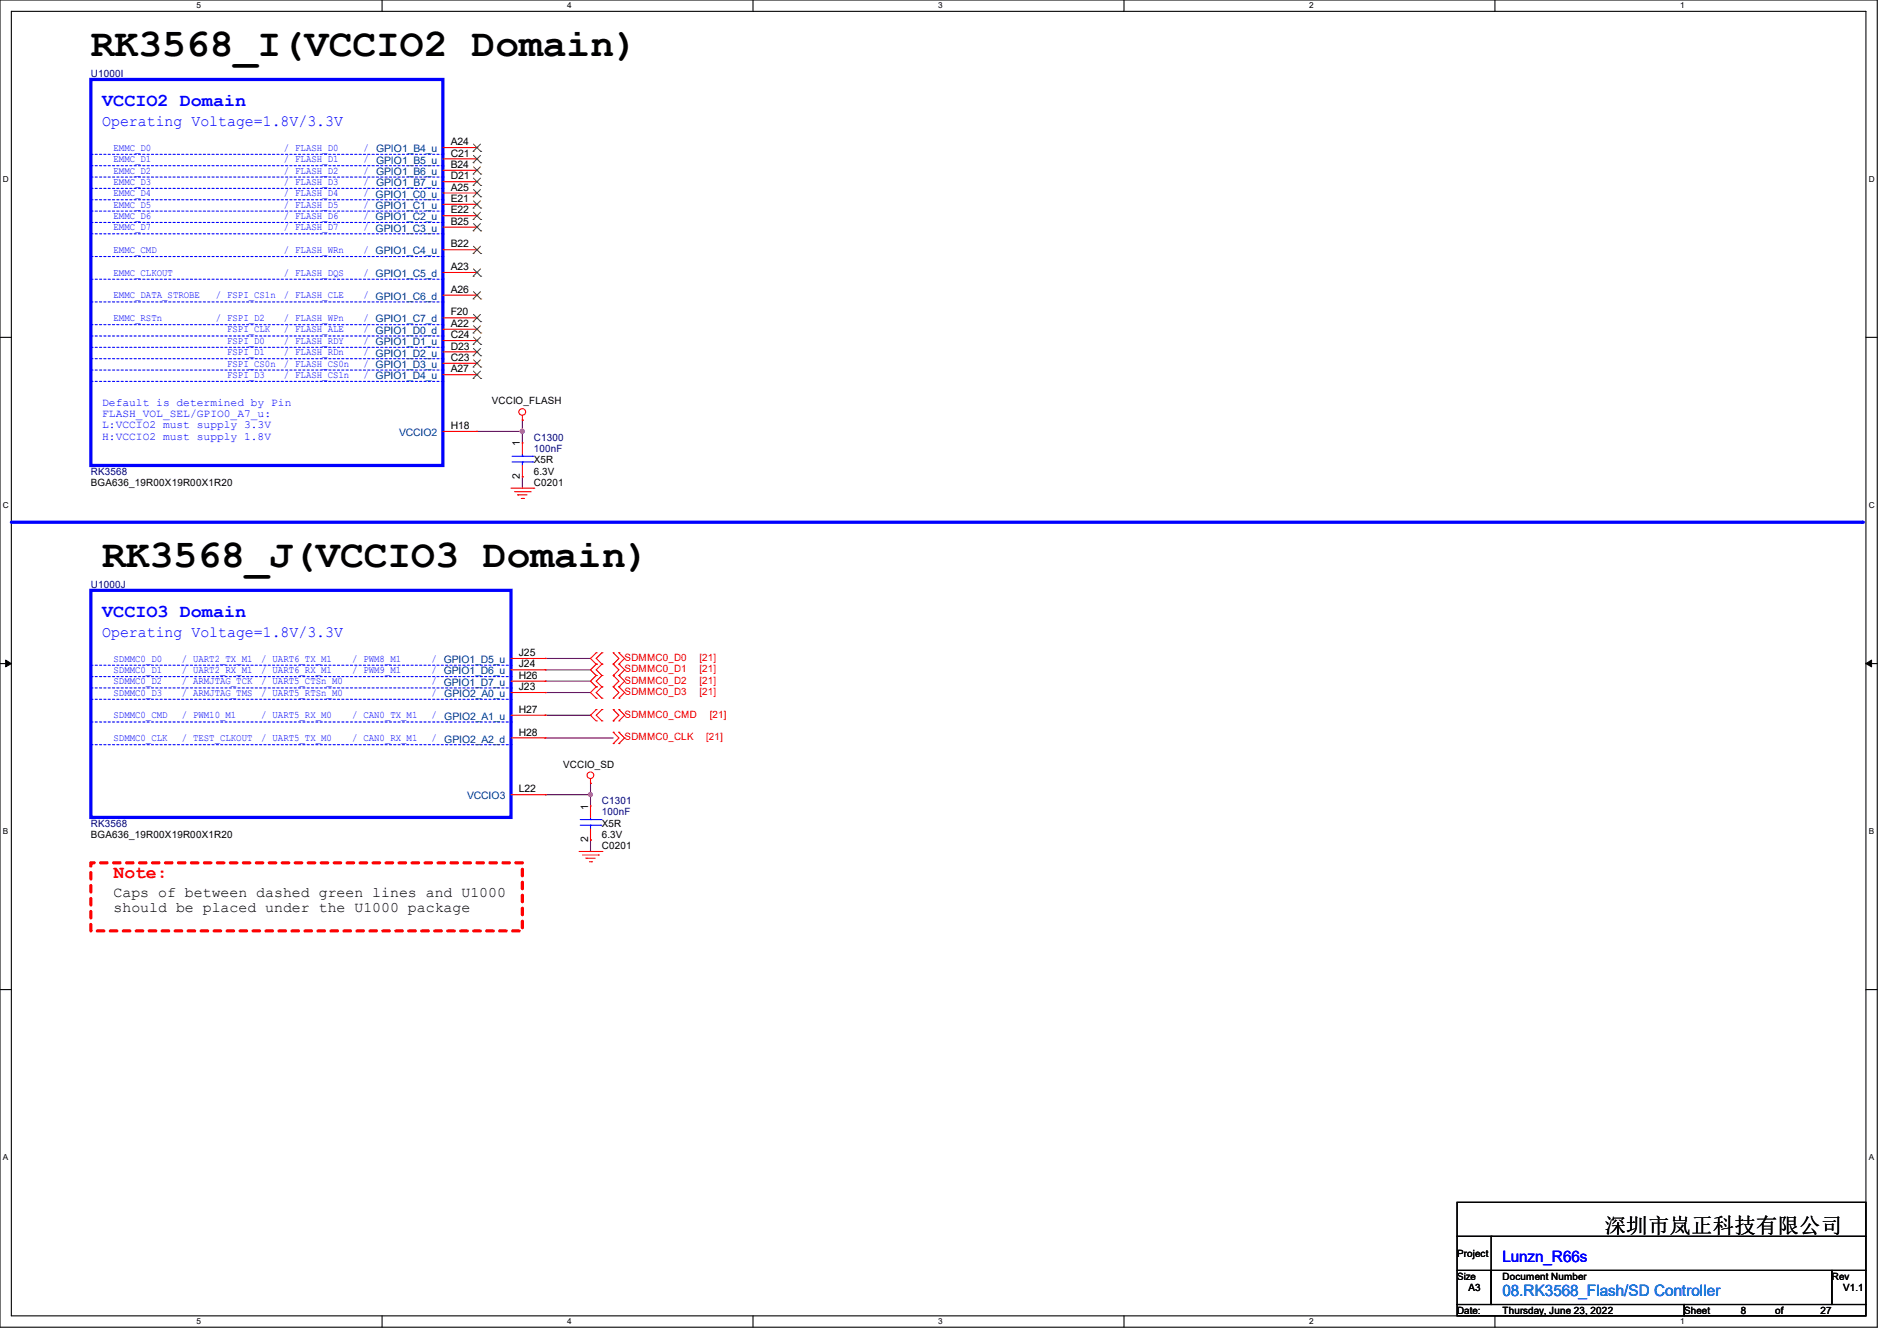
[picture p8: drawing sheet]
<svg xmlns="http://www.w3.org/2000/svg" width="297mm" height="210mm" viewBox="0 0 297 210" stroke-linecap="round" stroke-linejoin="round" font-family="sans-serif">
<path d="M0 0h293.9v207.9h-293.9zM1.8 1.8h290.3v204.3h-290.3z" fill="none" stroke="#000" stroke-width=".17"/>
<g fill="#fff">
<path d="M30.8 .2h.7v1.4h-.7z"/>
<path d="M30.8 206.2h.7v1.4h-.7z"/>
</g>
<path d="M59.8 0v1.8M59.8 206.1v1.8" fill="none" stroke="#000" stroke-width=".17"/>
<g fill="#fff">
<path d="M88.8 .2h.7v1.4h-.7z"/>
<path d="M88.8 206.2h.7v1.4h-.7z"/>
</g>
<path d="M117.9 0v1.8M117.9 206.1v1.8" fill="none" stroke="#000" stroke-width=".17"/>
<g fill="#fff">
<path d="M146.9 .2h.7v1.4h-.7z"/>
<path d="M146.9 206.2h.7v1.4h-.7z"/>
</g>
<path d="M176 0v1.8M176 206.1v1.8" fill="none" stroke="#000" stroke-width=".17"/>
<g fill="#fff">
<path d="M205 .2h.7v1.4h-.7z"/>
<path d="M205 206.2h.7v1.4h-.7z"/>
</g>
<path d="M234.1 0v1.8M234.1 206.1v1.8" fill="none" stroke="#000" stroke-width=".17"/>
<g fill="#fff">
<path d="M263.1 .2h.6v1.4h-.6z"/>
<path d="M263.1 206.2h.6v1.4h-.6z"/>
<path d="M.5 27.3h.9v1.4h-.9z"/>
<path d="M292.6 27.3h.9v1.4h-.9z"/>
<path d="M.5 78.4h.9v1.4h-.9z"/>
<path d="M292.6 78.4h.9v1.4h-.9z"/>
</g>
<path d="M0 52.8h1.8M292.1 52.8h1.8" fill="none" stroke="#000" stroke-width=".17"/>
<g fill="#fff">
<path d="M.5 129.5h.8v1.4h-.8z"/>
<path d="M292.6 129.5h.8v1.4h-.8z"/>
</g>
<path d="M0 103.9h1.8M292.1 103.9h1.8" fill="none" stroke="#000" stroke-width=".17"/>
<path d="M.9 103.4l.9 .5-.9 .5zM292.1 103.9l.9-.5v1z" fill="#000" stroke="#000" stroke-width=".16"/>
<g fill="#fff">
<path d="M.5 180.5h.8v1.4h-.8z"/>
<path d="M292.6 180.5h.8v1.4h-.8z"/>
</g>
<path d="M0 155h1.8M292.1 155h1.8" fill="none" stroke="#000" stroke-width=".17"/>
<path d="M1.8 81.8h289.8" fill="none" stroke="#00f" stroke-width=".51"/>
<circle cx="291.6" cy="81.8" r=".25" fill="#00f"/>
<path d="M14.2 135.1h67.6v10.7h-67.6z" fill="none" stroke="#f00" stroke-width=".51" stroke-dasharray="1 1"/>
<g fill="none" stroke="#800040" stroke-width=".17">
<path d="M74.7 67.6h.1M74.7 67.6h7.1M81.8 65.8h.1M81.8 67.6h.1M81.8 74.7h.1M81.8 65.8v3.5M81.8 74.7v1.8M85.3 103.1h.1M85.3 104.9h.1M85.3 112h.1M85.3 115.6h.1M85.3 106.7h.1"/>
<path d="M85.3 108.5h.1M85.3 103.1h7.2M85.3 104.9h7.2M85.3 112h7.2M85.3 115.6h10.7M85.3 106.7h7.2M85.3 108.5h7.2M85.3 124.5h.1M85.3 124.5h7.2M92.5 124.5h.1M92.5 131.6h.1M92.5 122.7h.1"/>
<path d="M92.5 122.7v3.5M92.5 131.6v1.7"/>
</g>
<g fill="#f0f" stroke="#f0f" stroke-width=".17">
<circle cx="81.8" cy="67.5" r=".32"/>
<circle cx="92.4" cy="124.4" r=".32"/>
</g>
<g fill="none" stroke="#f00" stroke-width=".17">
<path d="M69.3 23.1h5.4M69.3 24.9h5.4M69.3 26.7h5.4M69.3 28.4h5.4M69.3 30.2h5.4M69.3 32h5.4M69.3 33.8h5.4M69.3 35.6h5.4M69.3 39.1h5.4M74.7 23.1h.1M74.7 24.9h.1M74.7 26.7h.1"/>
<path d="M74.7 28.4h.1M74.7 30.2h.1M74.7 32h.1M74.7 33.8h.1M74.7 35.6h.1M74.7 39.1h.1M69.3 42.7h5.4M69.3 46.2h5.4M69.3 49.8h5.4M69.3 51.6h5.4M69.3 53.3h5.4M69.3 55.1h5.4"/>
<path d="M69.3 56.9h5.4M69.3 58.7h5.4M74.7 42.7h.1M74.7 46.2h.1M74.7 49.8h.1M74.7 51.6h.1M74.7 53.3h.1M74.7 55.1h.1M74.7 56.9h.1M74.7 58.7h.1M69.3 67.6h5.4M74.7 67.6h.1"/>
<path d="M80 76.5h3.6M80.6 77h2.4M81.1 77.5h.1M81.1 77.5h1.4M81.6 78.1h.4M81.8 65.8h.1M81.8 69.3h.1M81.8 74.7h.1M81.8 65.1v.7M81.8 69.3v1.8M81.8 72.9v1.8M82 78.1h.1"/>
<path d="M83 77h.1M83.6 76.5h.1M80 103.1h5.3M80 104.9h5.3M80 106.7h5.3M80 108.5h5.3M80 112h5.3M80 115.6h5.3M85.3 103.1h.1M85.3 104.9h.1M85.3 106.7h.1M85.3 108.5h.1"/>
<path d="M85.3 112h.1M85.3 115.6h.1M93.3 102.2h.1M93.3 104h.1M93.3 105.8h.1M93.3 111.1h.1M93.3 112.9h.1M93.3 107.6h.1M93.3 109.3h.1M93.3 102.2l-.8 .9 .8 .9M93.3 104l-.8 .9 .8 .9M93.3 111.1l-.8 .9 .8 .9"/>
<path d="M93.3 105.8l-.8 .9 .8 .9M93.3 107.6l-.8 .9 .8 .8M94.2 104h.1M94.2 102.2h.1M94.2 105.8h.1M94.2 112.9h.1M94.2 111.1h.1M94.2 107.6h.1M94.2 109.3h.1M94.2 102.2l-.9 .9 .9 .9M94.2 105.8l-.9 .9 .9 .9M94.2 104l-.9 .9 .9 .9"/>
<path d="M94.2 107.6l-.9 .9 .9 .8M94.2 111.1l-.9 .9 .9 .9M96 104h.1M96 102.2h.1M96 105.8h.1M96 112.9h.1M96 111.1h.1M96 116.5h.1M96 114.7h.1M96 107.6h.1M96 109.3h.1M96 105.8l.9 .9-.9 .9"/>
<path d="M96 102.2l.9 .9-.9 .9M96 107.6l.9 .9-.9 .8M96 104l.9 .9-.9 .9M96 111.1l.9 .9-.9 .9M96 114.7l.9 .9-.9 .9M96.9 104h.1M96.9 102.2h.1M96.9 105.8h.1M96.9 112.9h.1M96.9 111.1h.1M96.9 116.5h.1M96.9 114.7h.1"/>
<path d="M96.9 107.6h.1M96.9 109.3h.1M96.9 107.6l.9 .9-.9 .8M96.9 102.2l.9 .9-.9 .9M96.9 104l.9 .9-.9 .9M96.9 105.8l.9 .9-.9 .9M96.9 111.1l.9 .9-.9 .9M96.9 114.7l.9 .9-.9 .9M80 124.5h5.3M85.3 124.5h.1M90.7 133.3h3.5M91.2 133.9h2.5"/>
<path d="M91.7 134.4h.1M91.7 134.4h1.5M92.3 135h.3M92.5 122.7h.1M92.5 126.2h.1M92.5 131.6h.1M92.5 122v.7M92.5 126.2v1.8M92.5 129.8v1.8M92.6 135h.1M93.7 133.9h.1M94.2 133.3h.1"/>
<circle cx="81.8" cy="64.5" r=".52"/>
<circle cx="92.4" cy="121.4" r=".52"/>
</g>
<path d="M228.1 188.3h64v5.3h-64zM228.1 193.6h64v5.4h-64zM228.1 199h5.4v5.3h-5.4zM233.5 199h53.3v5.3h-53.3zM233.5 193.6h.1M233.5 193.6v5.4M286.8 199h5.3v5.3h-5.3zM228.1 204.3h35.6v1.8h-35.6zM263.7 204.3h28.4v1.8h-28.4z" fill="none" stroke="#000" stroke-width=".17"/>
<g fill="none" stroke="#00f" stroke-width=".17" stroke-dasharray=".3 .3">
<path d="M14.2 29.5h55.1M14.2 33.1h55.1M14.2 26h55.1M14.2 36.6h55.1M14.2 24.2h55.1M14.2 31.3h55.1M14.2 34.8h55.1M14.2 27.7h55.1M69.3 29.5h.1M69.3 33.1h.1M69.3 26h.1M69.3 36.6h.1"/>
<path d="M69.3 24.2h.1M69.3 31.3h.1M69.3 34.8h.1M69.3 27.7h.1M14.2 52.6h55.1M14.2 56.2h55.1M14.2 54.4h55.1M14.2 58h55.1M14.2 43.7h55.1M14.2 59.7h55.1M14.2 50.8h55.1M14.2 40.2h55.1"/>
<path d="M14.2 47.3h55.1M69.3 52.6h.1M69.3 56.2h.1M69.3 54.4h.1M69.3 58h.1M69.3 43.7h.1M69.3 59.7h.1M69.3 50.8h.1M69.3 40.2h.1M69.3 47.3h.1M14.2 106h65.8M14.2 116.6h65.8"/>
<path d="M14.2 109.5h65.8M14.2 107.7h65.8M14.2 104.2h65.8M14.2 113.1h65.8M80 106h.1M80 116.6h.1M80 109.5h.1M80 107.7h.1M80 104.2h.1M80 113.1h.1"/>
</g>
<path d="M14.2 12.4h55.1v60.5h-55.1zM14.2 92.5h65.8v35.5h-65.8z" fill="none" stroke="#00f" stroke-width=".51"/>
<g fill="none" stroke="#00f" stroke-width=".17">
<path d="M80.2 72.3h3.2M80.2 71.5h3.2M81.8 71.5h.1M81.8 72.3h.1M81.8 71.1v.4M81.8 72.3v.6M83.4 72.3h.1M83.4 71.5h.1M90.8 129.2h3.3M90.8 128.4h3.3M92.5 128.4h.1M92.5 129.2h.1"/>
<path d="M92.5 128v.4M92.5 129.2v.6M94.1 129.2h.1M94.1 128.4h.1"/>
</g>
<g fill="none" stroke="#804000" stroke-width=".16">
<path d="M74.1 23.7h.1M74.1 25.5h.1M74.1 27.3h.1M74.1 29h.1M74.1 30.8h.1M74.1 32.6h.1M74.1 34.4h.1M74.1 36.2h.1M74.1 39.7h.1M74.1 22.6l1.2 1.1M74.1 24.3l1.2 1.2M74.1 26.1l1.2 1.2"/>
<path d="M74.1 27.9l1.2 1.1M74.1 29.7l1.2 1.1M74.1 31.5l1.2 1.1M74.1 33.2l1.2 1.2M74.1 35l1.2 1.2M74.1 38.6l1.2 1.1M75.2 22.6l-1.1 1.1M75.2 24.3l-1.1 1.2M75.2 26.1l-1.1 1.2M75.2 27.9l-1.1 1.1M75.2 29.7l-1.1 1.1M75.2 31.5l-1.1 1.1"/>
<path d="M75.2 33.2l-1.1 1.2M75.2 35l-1.1 1.2M75.2 38.6l-1.1 1.1M75.3 23.7h.1M75.3 25.5h.1M75.3 27.3h.1M75.3 29h.1M75.3 30.8h.1M75.3 32.6h.1M75.3 34.4h.1M75.3 36.2h.1M75.3 39.7h.1"/>
<path d="M74.1 43.3h.1M74.1 46.8h.1M74.1 50.4h.1M74.1 52.2h.1M74.1 53.9h.1M74.1 55.7h.1M74.1 57.5h.1M74.1 59.3h.1M74.1 42.1l1.2 1.2M74.1 45.7l1.2 1.1M74.1 49.2l1.2 1.2M74.1 51l1.2 1.2"/>
<path d="M74.1 52.8l1.2 1.1M74.1 54.6l1.2 1.1M74.1 56.3l1.2 1.2M74.1 58.1l1.2 1.2M75.2 42.1l-1.1 1.2M75.2 45.7l-1.1 1.1M75.2 49.2l-1.1 1.2M75.2 51l-1.1 1.2M75.2 52.8l-1.1 1.1M75.2 54.6l-1.1 1.1M75.2 56.3l-1.1 1.2M75.2 58.1l-1.1 1.2"/>
<path d="M75.3 43.3h.1M75.3 46.8h.1M75.3 50.4h.1M75.3 52.2h.1M75.3 53.9h.1M75.3 55.7h.1M75.3 57.5h.1M75.3 59.3h.1"/>
</g>
<g font-size="6.2">
<text x="14.2" y="8.8">RK3568_I(VCCIO2 Domain)</text>
<text x="16" y="88.8">RK3568_J(VCCIO3 Domain)</text>
</g>
<text font-size="3.3" x="251.2" y="193.1">深圳市岚正科技有限公司</text>
<g font-size="2.8" fill="#00f">
<text x="16" y="16.6">VCCIO2 Domain</text>
<text x="16" y="96.6">VCCIO3 Domain</text>
</g>
<text font-size="2.8" fill="#f00" x="17.8" y="137.5">Note:</text>
<g font-size="2.5" fill="#00f">
<text x="16" y="19.7">Operating Voltage=1.8V/3.3V</text>
<text x="16" y="99.7">Operating Voltage=1.8V/3.3V</text>
<text x="235.2" y="197.7">Lunzn_R66s</text>
</g>
<text font-size="2.5" fill="#0080ff" x="235.2" y="203">08.RK3568_Flash/SD Controller</text>
<g font-size="2.3">
<text x="17.8" y="140.5">Caps of between dashed green lines and U1000</text>
<text x="17.8" y="142.8">should be placed under the U1000 package</text>
</g>
<g font-size="1.7" fill="#00f">
<text x="16" y="63.6">Default is determined by Pin</text>
<text x="16" y="65.4">FLASH_VOL_SEL/GPIO0_A7_u:</text>
<text x="16" y="67.1">L:VCCIO2 must supply 3.3V</text>
<text x="16" y="68.8">H:VCCIO2 must supply 1.8V</text>
</g>
<g font-size="1.6" fill="#000080">
<text x="14.2" y="12.1">U1000I</text>
<text x="83.6" y="69">C1300</text>
<text x="83.6" y="70.8">100nF</text>
<text x="14.2" y="74.3">RK3568</text>
<text x="14.2" y="92.1">U1000J</text>
<text x="94.2" y="125.9">C1301</text>
<text x="14.2" y="129.5">RK3568</text>
<text x="94.2" y="127.7">100nF</text>
</g>
<g font-size="1.6" fill="#00f">
<text x="17.8" y="23.6">EMMC_D0</text>
<text x="44.4" y="23.6">/ FLASH_D0</text>
<text x="56.9" y="23.6">/</text>
<text x="17.8" y="25.4">EMMC_D1</text>
<text x="17.8" y="29">EMMC_D3</text>
<text x="17.8" y="27.2">EMMC_D2</text>
<text x="44.4" y="25.4">/ FLASH_D1</text>
<text x="44.4" y="29">/ FLASH_D3</text>
<text x="44.4" y="27.2">/ FLASH_D2</text>
<text x="56.9" y="27.2">/</text>
<text x="56.9" y="25.4">/</text>
<text x="56.9" y="29">/</text>
<text x="17.8" y="32.5">EMMC_D5</text>
<text x="17.8" y="34.3">EMMC_D6</text>
<text x="17.8" y="30.7">EMMC_D4</text>
<text x="44.4" y="34.3">/ FLASH_D6</text>
<text x="44.4" y="32.5">/ FLASH_D5</text>
<text x="44.4" y="30.7">/ FLASH_D4</text>
<text x="56.9" y="32.5">/ GPIO1_C1_u</text>
<text x="56.9" y="34.3">/ GPIO1_C2_u</text>
<text x="56.9" y="30.7">/ GPIO1_C0_u</text>
<text x="17.8" y="36.1">EMMC_D7</text>
<text x="17.8" y="39.6">EMMC_CMD</text>
<text x="44.4" y="36.1">/ FLASH_D7</text>
<text x="44.4" y="39.6">/ FLASH_WRn</text>
<text x="56.9" y="36.1">/ GPIO1_C3_u</text>
<text x="56.9" y="39.6">/ GPIO1_C4_u</text>
<text x="17.8" y="43.2">EMMC_CLKOUT</text>
<text x="17.8" y="46.7">EMMC_DATA_STROBE</text>
<text x="33.8" y="46.7">/ FSPI_CS1n</text>
<text x="44.4" y="43.2">/ FLASH_DQS</text>
<text x="44.4" y="46.7">/ FLASH_CLE</text>
<text x="56.9" y="43.2">/ GPIO1_C5_d</text>
<text x="56.9" y="46.7">/ GPIO1_C6_d</text>
<text x="17.8" y="50.3">EMMC_RSTn</text>
<text x="33.8" y="50.3">/ FSPI_D2</text>
<text x="35.6" y="53.8">FSPI_D0</text>
<text x="35.6" y="52.1">FSPI_CLK</text>
<text x="44.4" y="53.8">/ FLASH_RDY</text>
<text x="44.4" y="50.3">/ FLASH_WPn</text>
<text x="44.4" y="52.1">/ FLASH_ALE</text>
<text x="56.9" y="52.1">/ GPIO1_D0_d</text>
<text x="56.9" y="53.8">/ GPIO1_D1_u</text>
<text x="56.9" y="50.3">/ GPIO1_C7_d</text>
<text x="35.6" y="59.2">FSPI_D3</text>
<text x="35.6" y="55.6">FSPI_D1</text>
<text x="35.6" y="57.4">FSPI_CS0n</text>
<text x="44.4" y="57.4">/ FLASH_CS0n</text>
<text x="44.4" y="59.2">/ FLASH_CS1n</text>
<text x="44.4" y="55.6">/ FLASH_RDn</text>
<text x="56.9" y="57.4">/ GPIO1_D3_u</text>
<text x="56.9" y="59.2">/ GPIO1_D4_u</text>
<text x="56.9" y="55.6">/ GPIO1_D2_u</text>
<text x="17.8" y="103.6">SDMMC0_D0</text>
<text x="17.8" y="107.2">SDMMC0_D2</text>
<text x="17.8" y="105.4">SDMMC0_D1</text>
<text x="28.4" y="107.2">/ ARMJTAG_TCK</text>
<text x="28.4" y="105.4">/ UART2_RX_M1</text>
<text x="28.4" y="103.6">/ UART2_TX_M1</text>
<text x="40.9" y="103.6">/ UART6_TX_M1</text>
<text x="40.9" y="107.2">/ UART5_CTSn_M0</text>
<text x="40.9" y="105.4">/ UART6_RX_M1</text>
<text x="55.1" y="105.4">/ PWM9_M1</text>
<text x="55.1" y="103.6">/ PWM8_M1</text>
<text x="67.6" y="107.2">/ GPIO1_D7_u</text>
<text x="67.6" y="103.6">/ GPIO1_D5_u</text>
<text x="67.6" y="105.4">/ GPIO1_D6_u</text>
<text x="17.8" y="112.5">SDMMC0_CMD</text>
<text x="17.8" y="109">SDMMC0_D3</text>
<text x="28.4" y="112.5">/ PWM10_M1</text>
<text x="28.4" y="109">/ ARMJTAG_TMS</text>
<text x="40.9" y="109">/ UART5_RTSn_M0</text>
<text x="40.9" y="112.5">/ UART5_RX_M0</text>
<text x="55.1" y="112.5">/ CAN0_TX_M1</text>
<text x="67.6" y="109">/</text>
<text x="67.6" y="112.5">/</text>
<text x="17.8" y="116.1">SDMMC0_CLK</text>
<text x="28.4" y="116.1">/ TEST_CLKOUT</text>
<text x="40.9" y="116.1">/ UART5_TX_M0</text>
<text x="55.1" y="116.1">/ CAN0_RX_M1</text>
<text x="67.6" y="116.1">/</text>
</g>
<g font-size="1.6" fill="#004080">
<text x="58.9" y="23.8">GPIO1_B4_u</text>
<text x="58.9" y="25.6">GPIO1_B5_u</text>
<text x="58.9" y="27.4">GPIO1_B6_u</text>
<text x="58.9" y="29.2">GPIO1_B7_u</text>
<text x="62.5" y="68.3">VCCIO2</text>
<text x="69.6" y="109.2">GPIO2_A0_u</text>
<text x="69.6" y="112.7">GPIO2_A1_u</text>
<text x="69.6" y="116.3">GPIO2_A2_d</text>
<text x="73.2" y="125.2">VCCIO3</text>
</g>
<g font-size="1.6">
<text x="70.6" y="22.7">A24</text>
<text x="70.6" y="24.5">C21</text>
<text x="70.6" y="26.3">B24</text>
<text x="70.6" y="28.1">D21</text>
<text x="70.6" y="29.8">A25</text>
<text x="70.6" y="31.6">E21</text>
<text x="70.6" y="33.4">E22</text>
<text x="70.6" y="35.2">B25</text>
<text x="70.6" y="38.7">B22</text>
<text x="70.6" y="42.3">A23</text>
<text x="70.6" y="45.8">A26</text>
<text x="70.6" y="49.4">F20</text>
<text x="70.6" y="51.2">A22</text>
<text x="70.6" y="53">C24</text>
<text x="70.6" y="54.7">D23</text>
<text x="70.6" y="56.5">C23</text>
<text x="70.6" y="58.3">A27</text>
<text x="77" y="63.3">VCCIO_FLASH</text>
<text x="70.6" y="67.2">H18</text>
<text x="81.4" y="69.9" transform="rotate(-90 81.4 69.9)">1</text>
<text x="14.2" y="76.1">BGA636_19R00X19R00X1R20</text>
<text x="81.4" y="75" transform="rotate(-90 81.4 75)">2</text>
<text x="83.6" y="76.1">C0201</text>
<text x="83.6" y="72.6">X5R</text>
<text x="83.6" y="74.3">6.3V</text>
<text x="81.2" y="102.7">J25</text>
<text x="81.2" y="104.5">J24</text>
<text x="81.2" y="106.3">H26</text>
<text x="81.2" y="108.1">J23</text>
<text x="81.2" y="111.6">H27</text>
<text x="81.2" y="115.2">H28</text>
<text x="81.2" y="124.1">L22</text>
<text x="88.2" y="120.2">VCCIO_SD</text>
<text x="14.2" y="131.2">BGA636_19R00X19R00X1R20</text>
<text x="92.1" y="131.9" transform="rotate(-90 92.1 131.9)">2</text>
<text x="92.1" y="126.8" transform="rotate(-90 92.1 126.8)">1</text>
<text x="94.2" y="129.5">X5R</text>
<text x="94.2" y="131.2">6.3V</text>
<text x="94.2" y="133">C0201</text>
<text x="228.1" y="196.8">Project</text>
<text x="228.1" y="200.4">Size</text>
<text x="229.9" y="202.2">A3</text>
<text x="235.2" y="200.4">Document Number</text>
<text x="286.8" y="200.4">Rev</text>
<text x="288.6" y="202.2">V1.1</text>
<text x="228.1" y="205.7">Date:</text>
<text x="235.2" y="205.7">Thursday, June 23, 2022</text>
<text x="263.7" y="205.7">Sheet</text>
<text x="272.6" y="205.7">8</text>
<text x="277.9" y="205.7">of</text>
<text x="285" y="205.7">27</text>
</g>
<g font-size="1.6" fill="#f00">
<text x="97.8" y="103.5">SDMMC0_D0</text>
<text x="97.8" y="105.3">SDMMC0_D1</text>
<text x="97.8" y="107.1">SDMMC0_D2</text>
<text x="109.5" y="103.5">[21]</text>
<text x="109.5" y="105.3">[21]</text>
<text x="109.5" y="107.1">[21]</text>
<text x="97.8" y="112.4">SDMMC0_CMD</text>
<text x="97.8" y="108.8">SDMMC0_D3</text>
<text x="109.5" y="108.8">[21]</text>
<text x="111.1" y="112.4">[21]</text>
<text x="97.8" y="115.9">SDMMC0_CLK</text>
<text x="110.6" y="115.9">[21]</text>
</g>
<g font-size="1.3">
<text x="30.8" y="1.3">5</text>
<text x="88.8" y="1.3">4</text>
<text x="146.9" y="1.3">3</text>
<text x="205" y="1.3">2</text>
<text x="263.1" y="1.3">1</text>
<text x=".5" y="28.4">D</text>
<text x="292.6" y="28.4">D</text>
<text x=".5" y="79.5">C</text>
<text x="292.6" y="79.5">C</text>
<text x=".5" y="130.6">B</text>
<text x="292.6" y="130.6">B</text>
<text x=".5" y="181.7">A</text>
<text x="292.6" y="181.7">A</text>
<text x="30.8" y="207.4">5</text>
<text x="88.8" y="207.4">4</text>
<text x="146.9" y="207.4">3</text>
<text x="205" y="207.4">2</text>
<text x="263.1" y="207.4">1</text>
</g>
</svg>
